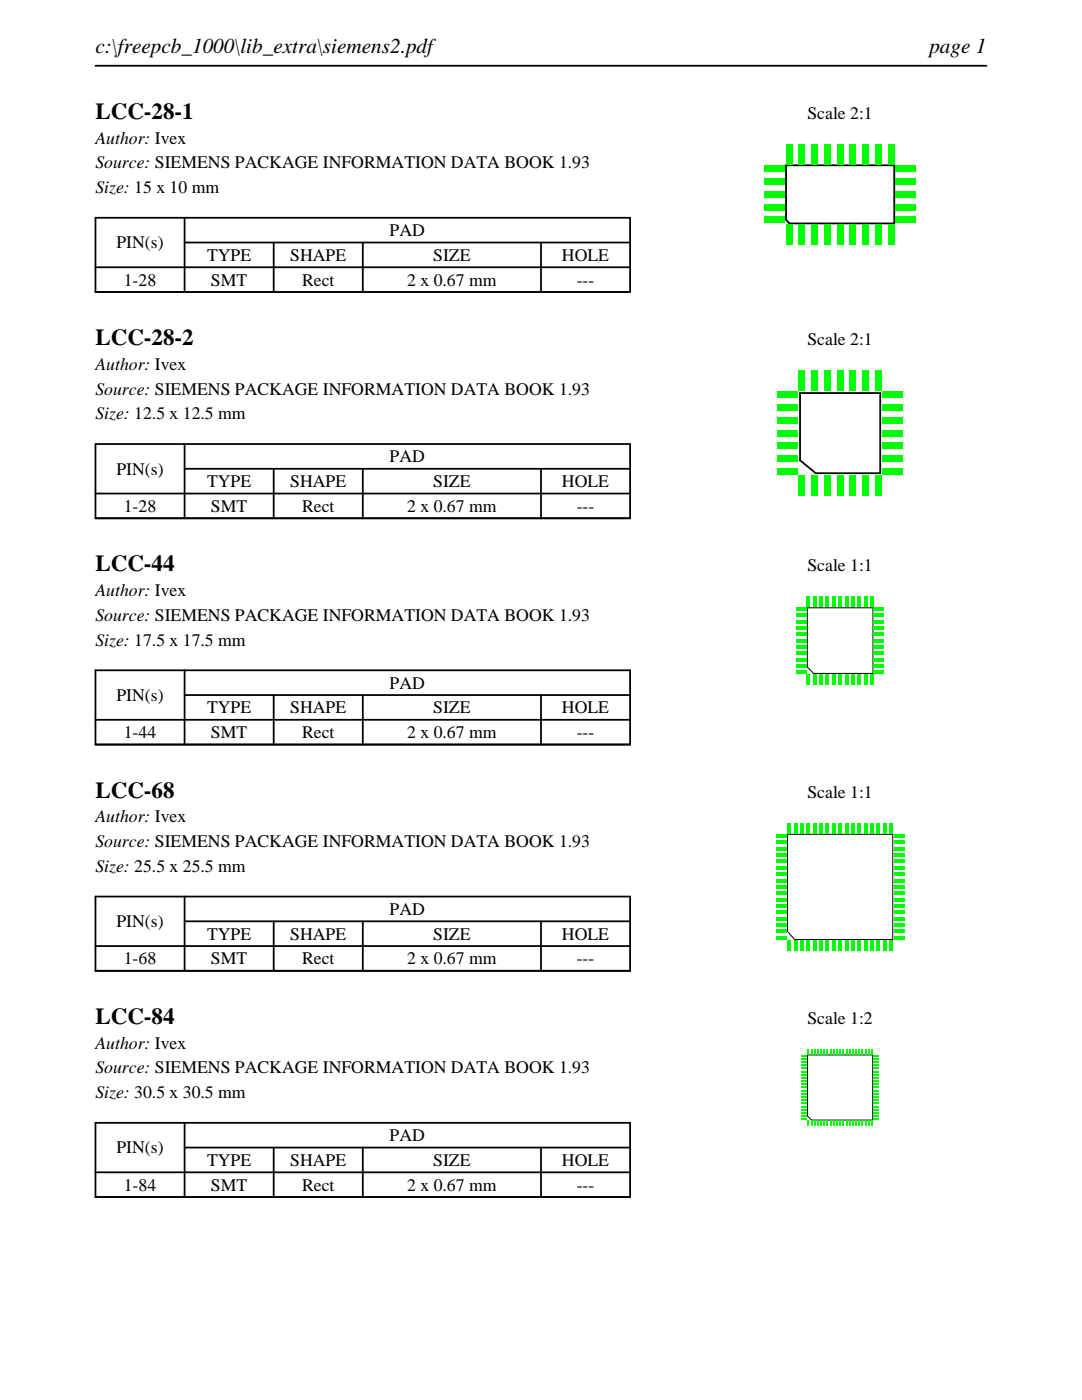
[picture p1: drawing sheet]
<svg xmlns="http://www.w3.org/2000/svg" width="216mm" height="279mm" viewBox="0 0 216 279" stroke-linecap="round" stroke-linejoin="round" font-family="sans-serif">
<path d="M19 13.1h177.8M19 43.5h106.7v14.8h-106.7zM19 53.3h106.7M36.8 48.4h88.9M36.8 43.5v14.8M54.6 48.4v9.9M72.4 48.4v9.9M107.9 48.4v9.9" fill="none" stroke="#000" stroke-width=".35"/>
<path d="M156.8 33v10.9zM156.8 33h21.6zM178.4 33v11.6zM156.8 43.9l.7 .7zM157.5 44.6h20.9z" fill="none" stroke="#000" stroke-width=".36"/>
<g fill="#0f0">
<path d="M152.6 38.1h4v1.4h-4z"/>
<path d="M152.6 40.7h4v1.3h-4z"/>
<path d="M152.6 43.2h4v1.3h-4z"/>
<path d="M156.8 44.8h1.3v4h-1.3z"/>
<path d="M159.4 44.8h1.3v4h-1.3z"/>
<path d="M161.9 44.8h1.3v4h-1.3z"/>
<path d="M164.4 44.8h1.4v4h-1.4z"/>
<path d="M167 44.8h1.3v4h-1.3z"/>
<path d="M169.5 44.8h1.3v4h-1.3z"/>
<path d="M172.1 44.8h1.3v4h-1.3z"/>
<path d="M174.6 44.8h1.3v4h-1.3z"/>
<path d="M177.1 44.8h1.4v4h-1.4z"/>
<path d="M178.6 43.2h4v1.3h-4z"/>
<path d="M178.6 40.7h4v1.3h-4z"/>
<path d="M178.6 38.1h4v1.4h-4z"/>
<path d="M178.6 35.6h4v1.3h-4z"/>
<path d="M178.6 33h4v1.4h-4z"/>
<path d="M177.1 28.8h1.4v4h-1.4z"/>
<path d="M174.6 28.8h1.3v4h-1.3z"/>
<path d="M172.1 28.8h1.3v4h-1.3z"/>
<path d="M169.5 28.8h1.3v4h-1.3z"/>
<path d="M167 28.8h1.3v4h-1.3z"/>
<path d="M164.4 28.8h1.4v4h-1.4z"/>
<path d="M161.9 28.8h1.3v4h-1.3z"/>
<path d="M159.4 28.8h1.3v4h-1.3z"/>
<path d="M156.8 28.8h1.3v4h-1.3z"/>
<path d="M152.6 33h4v1.4h-4z"/>
<path d="M152.6 35.6h4v1.3h-4z"/>
</g>
<path d="M19 88.6h106.7v14.8h-106.7zM19 98.5h106.7M36.8 93.6h88.9M36.8 88.6v14.8M54.6 93.6v9.8M72.4 93.6v9.8M107.9 93.6v9.8" fill="none" stroke="#000" stroke-width=".35"/>
<path d="M159.6 78.4h16zM159.6 78.4v13.5zM175.6 78.4v16zM159.6 91.9l3.2 2.5zM162.8 94.4h12.8z" fill="none" stroke="#000" stroke-width=".36"/>
<g fill="#0f0">
<path d="M155.1 85.8h4v1.3h-4z"/>
<path d="M155.1 88.3h4v1.4h-4z"/>
<path d="M155.1 90.9h4v1.3h-4z"/>
<path d="M155.1 93.4h4v1.3h-4z"/>
<path d="M159.4 94.9h1.3v4h-1.3z"/>
<path d="M161.9 94.9h1.3v4h-1.3z"/>
<path d="M164.4 94.9h1.4v4h-1.4z"/>
<path d="M167 94.9h1.3v4h-1.3z"/>
<path d="M169.5 94.9h1.3v4h-1.3z"/>
<path d="M172.1 94.9h1.3v4h-1.3z"/>
<path d="M174.6 94.9h1.3v4h-1.3z"/>
<path d="M176.1 93.4h4v1.3h-4z"/>
<path d="M176.1 90.9h4v1.3h-4z"/>
<path d="M176.1 88.3h4v1.4h-4z"/>
<path d="M176.1 85.8h4v1.3h-4z"/>
<path d="M176.1 83.2h4v1.4h-4z"/>
<path d="M176.1 80.7h4v1.3h-4z"/>
<path d="M176.1 78.2h4v1.3h-4z"/>
<path d="M174.6 73.9h1.3v4h-1.3z"/>
<path d="M172 73.9h1.4v4h-1.4z"/>
<path d="M169.5 73.9h1.3v4h-1.3z"/>
<path d="M166.9 73.9h1.4v4h-1.4z"/>
<path d="M164.4 73.9h1.3v4h-1.3z"/>
<path d="M161.9 73.9h1.3v4h-1.3z"/>
<path d="M159.3 73.9h1.4v4h-1.4z"/>
<path d="M155.1 78.2h4v1.3h-4z"/>
<path d="M155.1 80.7h4v1.3h-4z"/>
<path d="M155.1 83.2h4v1.4h-4z"/>
</g>
<path d="M19 133.8h106.7v14.8h-106.7zM36.8 138.7h88.9M36.8 133.8v14.8M54.6 138.7v9.9M72.4 138.7v9.9M107.9 138.7v9.9M19 143.7h106.7" fill="none" stroke="#000" stroke-width=".35"/>
<path d="M161.1 121.3h13.1zM161.1 121.3v11.8zM161.1 133.1l1.3 1.3zM162.4 134.4h11.8zM174.2 121.3v13.1z" fill="none" stroke="#000" stroke-width=".2"/>
<g fill="#0f0">
<path d="M158.9 127.5h2v.7h-2z"/>
<path d="M158.9 128.8h2v.7h-2z"/>
<path d="M158.9 130.1h2v.6h-2z"/>
<path d="M158.9 131.3h2v.7h-2z"/>
<path d="M158.9 132.6h2v.7h-2z"/>
<path d="M158.9 133.9h2v.6h-2z"/>
<path d="M161 134.6h.6v2h-.6z"/>
<path d="M162.2 134.6h.7v2h-.7z"/>
<path d="M163.5 134.6h.7v2h-.7z"/>
<path d="M164.8 134.6h.6v2h-.6z"/>
<path d="M166 134.6h.7v2h-.7z"/>
<path d="M167.3 134.6h.7v2h-.7z"/>
<path d="M168.6 134.6h.6v2h-.6z"/>
<path d="M169.8 134.6h.7v2h-.7z"/>
<path d="M171.1 134.6h.7v2h-.7z"/>
<path d="M172.4 134.6h.7v2h-.7z"/>
<path d="M173.7 134.6h.6v2h-.6z"/>
<path d="M174.4 133.9h2v.6h-2z"/>
<path d="M174.4 132.6h2v.7h-2z"/>
<path d="M174.4 131.3h2v.7h-2z"/>
<path d="M174.4 130.1h2v.6h-2z"/>
<path d="M174.4 128.8h2v.7h-2z"/>
<path d="M174.4 127.5h2v.7h-2z"/>
<path d="M174.4 126.2h2v.7h-2z"/>
<path d="M174.4 125h2v.6h-2z"/>
<path d="M174.4 123.7h2v.7h-2z"/>
<path d="M174.4 122.4h2v.7h-2z"/>
<path d="M174.4 121.2h2v.6h-2z"/>
<path d="M173.7 119.1h.6v2h-.6z"/>
<path d="M172.4 119.1h.7v2h-.7z"/>
<path d="M171.1 119.1h.7v2h-.7z"/>
<path d="M169.8 119.1h.7v2h-.7z"/>
<path d="M168.6 119.1h.6v2h-.6z"/>
<path d="M167.3 119.1h.7v2h-.7z"/>
<path d="M166 119.1h.7v2h-.7z"/>
<path d="M164.8 119.1h.6v2h-.6z"/>
<path d="M163.5 119.1h.7v2h-.7z"/>
<path d="M162.2 119.1h.7v2h-.7z"/>
<path d="M161 119.1h.6v2h-.6z"/>
<path d="M158.9 121.2h2v.6h-2z"/>
<path d="M158.9 122.4h2v.7h-2z"/>
<path d="M158.9 123.7h2v.7h-2z"/>
<path d="M158.9 125h2v.6h-2z"/>
<path d="M158.9 126.2h2v.7h-2z"/>
</g>
<path d="M19 178.9h106.7v14.8h-106.7zM36.8 178.9v14.8M19 188.8h106.7M36.8 183.9h88.9M54.6 183.9v9.8M72.4 183.9v9.8M107.9 183.9v9.8" fill="none" stroke="#000" stroke-width=".35"/>
<path d="M157.1 166.5h21zM157.1 166.5v19.4zM178.1 166.5v21zM157.1 185.9l1.5 1.6zM158.6 187.5h19.5z" fill="none" stroke="#000" stroke-width=".2"/>
<g fill="#0f0">
<path d="M154.9 176.7h2v.6h-2z"/>
<path d="M154.9 177.9h2v.7h-2z"/>
<path d="M154.9 179.2h2v.7h-2z"/>
<path d="M154.9 180.5h2v.6h-2z"/>
<path d="M154.9 181.7h2v.7h-2z"/>
<path d="M154.9 183h2v.7h-2z"/>
<path d="M154.9 184.3h2v.7h-2z"/>
<path d="M154.9 185.6h2v.6h-2z"/>
<path d="M154.9 186.8h2v.7h-2z"/>
<path d="M157.1 187.8h.7v2h-.7z"/>
<path d="M158.4 187.8h.7v2h-.7z"/>
<path d="M159.7 187.8h.7v2h-.7z"/>
<path d="M161 187.8h.6v2h-.6z"/>
<path d="M162.2 187.8h.7v2h-.7z"/>
<path d="M163.5 187.8h.7v2h-.7z"/>
<path d="M164.8 187.8h.6v2h-.6z"/>
<path d="M166 187.8h.7v2h-.7z"/>
<path d="M167.3 187.8h.7v2h-.7z"/>
<path d="M168.6 187.8h.6v2h-.6z"/>
<path d="M169.8 187.8h.7v2h-.7z"/>
<path d="M171.1 187.8h.7v2h-.7z"/>
<path d="M172.4 187.8h.7v2h-.7z"/>
<path d="M173.7 187.8h.6v2h-.6z"/>
<path d="M174.9 187.8h.7v2h-.7z"/>
<path d="M176.2 187.8h.7v2h-.7z"/>
<path d="M177.5 187.8h.6v2h-.6z"/>
<path d="M178.4 186.8h2v.7h-2z"/>
<path d="M178.4 185.6h2v.6h-2z"/>
<path d="M178.4 184.3h2v.7h-2z"/>
<path d="M178.4 183h2v.7h-2z"/>
<path d="M178.4 181.7h2v.7h-2z"/>
<path d="M178.4 180.5h2v.6h-2z"/>
<path d="M178.4 179.2h2v.7h-2z"/>
<path d="M178.4 177.9h2v.7h-2z"/>
<path d="M178.4 176.7h2v.6h-2z"/>
<path d="M178.4 175.4h2v.7h-2z"/>
<path d="M178.4 174.1h2v.7h-2z"/>
<path d="M178.4 172.9h2v.6h-2z"/>
<path d="M178.4 171.6h2v.7h-2z"/>
<path d="M178.4 170.3h2v.7h-2z"/>
<path d="M178.4 169h2v.7h-2z"/>
<path d="M178.4 167.8h2v.6h-2z"/>
<path d="M178.4 166.5h2v.7h-2z"/>
<path d="M177.5 164.3h.6v2h-.6z"/>
<path d="M176.2 164.3h.7v2h-.7z"/>
<path d="M174.9 164.3h.7v2h-.7z"/>
<path d="M173.7 164.3h.6v2h-.6z"/>
<path d="M172.4 164.3h.7v2h-.7z"/>
<path d="M171.1 164.3h.7v2h-.7z"/>
<path d="M169.8 164.3h.7v2h-.7z"/>
<path d="M168.6 164.3h.6v2h-.6z"/>
<path d="M167.3 164.3h.7v2h-.7z"/>
<path d="M166 164.3h.7v2h-.7z"/>
<path d="M164.8 164.3h.6v2h-.6z"/>
<path d="M163.5 164.3h.7v2h-.7z"/>
<path d="M162.2 164.3h.7v2h-.7z"/>
<path d="M161 164.3h.6v2h-.6z"/>
<path d="M159.7 164.3h.7v2h-.7z"/>
<path d="M158.4 164.3h.7v2h-.7z"/>
<path d="M157.1 164.3h.7v2h-.7z"/>
<path d="M154.9 166.5h2v.7h-2z"/>
<path d="M154.9 167.8h2v.6h-2z"/>
<path d="M154.9 169h2v.7h-2z"/>
<path d="M154.9 170.3h2v.7h-2z"/>
<path d="M154.9 171.6h2v.7h-2z"/>
<path d="M154.9 172.9h2v.6h-2z"/>
<path d="M154.9 174.1h2v.7h-2z"/>
<path d="M154.9 175.4h2v.7h-2z"/>
</g>
<path d="M19 224.1h106.7v14.8h-106.7zM19 234h106.7M36.8 229h88.9M36.8 224.1v14.8M54.6 229v9.9M72.4 229v9.9M107.9 229v9.9" fill="none" stroke="#000" stroke-width=".35"/>
<path d="M161.1 210.5h13zM161.1 210.5v12.2zM174.1 210.5v13zM161.1 222.7l.8 .8zM161.9 223.5h12.2z" fill="none" stroke="#000" stroke-width=".2"/>
<g fill="#0f0">
<path d="M160 216.9h1v.3h-1z"/>
<path d="M160 217.5h1v.3h-1z"/>
<path d="M160 218.1h1v.4h-1z"/>
<path d="M160 218.8h1v.3h-1z"/>
<path d="M160 219.4h1v.3h-1z"/>
<path d="M160 220h1v.4h-1z"/>
<path d="M160 220.7h1v.3h-1z"/>
<path d="M160 221.3h1v.3h-1z"/>
<path d="M160 221.9h1v.4h-1z"/>
<path d="M160 222.6h1v.3h-1z"/>
<path d="M160 223.2h1v.4h-1z"/>
<path d="M161.1 223.7h.4v1h-.4z"/>
<path d="M161.8 223.7h.3v1h-.3z"/>
<path d="M162.4 223.7h.3v1h-.3z"/>
<path d="M163 223.7h.4v1h-.4z"/>
<path d="M163.7 223.7h.3v1h-.3z"/>
<path d="M164.3 223.7h.3v1h-.3z"/>
<path d="M164.9 223.7h.4v1h-.4z"/>
<path d="M165.6 223.7h.3v1h-.3z"/>
<path d="M166.2 223.7h.3v1h-.3z"/>
<path d="M166.8 223.7h.4v1h-.4z"/>
<path d="M167.5 223.7h.3v1h-.3z"/>
<path d="M168.1 223.7h.3v1h-.3z"/>
<path d="M168.7 223.7h.4v1h-.4z"/>
<path d="M169.4 223.7h.3v1h-.3z"/>
<path d="M170 223.7h.3v1h-.3z"/>
<path d="M170.6 223.7h.4v1h-.4z"/>
<path d="M171.3 223.7h.3v1h-.3z"/>
<path d="M171.9 223.7h.4v1h-.4z"/>
<path d="M172.6 223.7h.3v1h-.3z"/>
<path d="M173.2 223.7h.3v1h-.3z"/>
<path d="M173.8 223.7h.4v1h-.4z"/>
<path d="M174.3 223.2h1v.4h-1z"/>
<path d="M174.3 222.6h1v.3h-1z"/>
<path d="M174.3 221.9h1v.4h-1z"/>
<path d="M174.3 221.3h1v.3h-1z"/>
<path d="M174.3 220.7h1v.3h-1z"/>
<path d="M174.3 220h1v.4h-1z"/>
<path d="M174.3 219.4h1v.3h-1z"/>
<path d="M174.3 218.8h1v.3h-1z"/>
<path d="M174.3 218.1h1v.4h-1z"/>
<path d="M174.3 217.5h1v.3h-1z"/>
<path d="M174.3 216.9h1v.3h-1z"/>
<path d="M174.3 216.2h1v.4h-1z"/>
<path d="M174.3 215.6h1v.3h-1z"/>
<path d="M174.3 215h1v.3h-1z"/>
<path d="M174.3 214.3h1v.4h-1z"/>
<path d="M174.3 213.7h1v.3h-1z"/>
<path d="M174.3 213.1h1v.3h-1z"/>
<path d="M174.3 212.4h1v.4h-1z"/>
<path d="M174.3 211.8h1v.3h-1z"/>
<path d="M174.3 211.2h1v.3h-1z"/>
<path d="M174.3 210.5h1v.4h-1z"/>
<path d="M173.8 209.4h.4v1h-.4z"/>
<path d="M173.2 209.4h.3v1h-.3z"/>
<path d="M172.6 209.4h.3v1h-.3z"/>
<path d="M171.9 209.4h.4v1h-.4z"/>
<path d="M171.3 209.4h.3v1h-.3z"/>
<path d="M170.6 209.4h.4v1h-.4z"/>
<path d="M170 209.4h.3v1h-.3z"/>
<path d="M169.4 209.4h.3v1h-.3z"/>
<path d="M168.7 209.4h.4v1h-.4z"/>
<path d="M168.1 209.4h.3v1h-.3z"/>
<path d="M167.5 209.4h.3v1h-.3z"/>
<path d="M166.8 209.4h.4v1h-.4z"/>
<path d="M166.2 209.4h.3v1h-.3z"/>
<path d="M165.6 209.4h.3v1h-.3z"/>
<path d="M164.9 209.4h.4v1h-.4z"/>
<path d="M164.3 209.4h.3v1h-.3z"/>
<path d="M163.7 209.4h.3v1h-.3z"/>
<path d="M163 209.4h.4v1h-.4z"/>
<path d="M162.4 209.4h.3v1h-.3z"/>
<path d="M161.8 209.4h.3v1h-.3z"/>
<path d="M161.1 209.4h.4v1h-.4z"/>
<path d="M160 210.5h1v.4h-1z"/>
<path d="M160 211.2h1v.3h-1z"/>
<path d="M160 211.8h1v.3h-1z"/>
<path d="M160 212.4h1v.4h-1z"/>
<path d="M160 213.1h1v.3h-1z"/>
<path d="M160 213.7h1v.3h-1z"/>
<path d="M160 214.3h1v.4h-1z"/>
<path d="M160 215h1v.3h-1z"/>
<path d="M160 215.6h1v.3h-1z"/>
<path d="M160 216.2h1v.4h-1z"/>
</g>
<g font-size="4.6">
<text x="19" y="23.7">LCC-28-1</text>
<text x="19" y="68.9">LCC-28-2</text>
<text x="19" y="114">LCC-44</text>
<text x="19" y="159.2">LCC-68</text>
<text x="19" y="204.3">LCC-84</text>
</g>
<g font-size="4.2">
<text x="19" y="10.6">c:\freepcb_1000\lib_extra\siemens2.pdf</text>
<text x="185.4" y="10.6">page 1</text>
</g>
<g font-size="3.5">
<text x="161.1" y="23.7">Scale 2:1</text>
<text x="19" y="28.6">Author: Ivex</text>
<text x="19" y="33.6">Source: SIEMENS PACKAGE INFORMATION DATA BOOK 1.93</text>
<text x="19" y="38.5">Size: 15 x 10 mm</text>
<text x="77.8" y="47.1">PAD</text>
<text x="23.2" y="49.6">PIN(s)</text>
<text x="41.3" y="52.1">TYPE</text>
<text x="57.9" y="52.1">SHAPE</text>
<text x="86.4" y="52.1">SIZE</text>
<text x="112.1" y="52.1">HOLE</text>
<text x="24.7" y="57">1-28</text>
<text x="42.1" y="57">SMT</text>
<text x="60.3" y="57">Rect</text>
<text x="81.3" y="57">2 x 0.67 mm</text>
<text x="115.1" y="57">---</text>
<text x="161.1" y="68.9">Scale 2:1</text>
<text x="19" y="73.8">Author: Ivex</text>
<text x="19" y="78.7">Source: SIEMENS PACKAGE INFORMATION DATA BOOK 1.93</text>
<text x="19" y="83.7">Size: 12.5 x 12.5 mm</text>
<text x="23.2" y="94.7">PIN(s)</text>
<text x="77.8" y="92.3">PAD</text>
<text x="41.3" y="97.2">TYPE</text>
<text x="57.9" y="97.2">SHAPE</text>
<text x="86.4" y="97.2">SIZE</text>
<text x="112.1" y="97.2">HOLE</text>
<text x="24.7" y="102.2">1-28</text>
<text x="42.1" y="102.2">SMT</text>
<text x="60.3" y="102.2">Rect</text>
<text x="81.3" y="102.2">2 x 0.67 mm</text>
<text x="115.1" y="102.2">---</text>
<text x="19" y="119">Author: Ivex</text>
<text x="161.1" y="114">Scale 1:1</text>
<text x="19" y="123.9">Source: SIEMENS PACKAGE INFORMATION DATA BOOK 1.93</text>
<text x="19" y="128.8">Size: 17.5 x 17.5 mm</text>
<text x="77.8" y="137.4">PAD</text>
<text x="23.2" y="139.9">PIN(s)</text>
<text x="41.3" y="142.4">TYPE</text>
<text x="57.9" y="142.4">SHAPE</text>
<text x="86.4" y="142.4">SIZE</text>
<text x="112.1" y="142.4">HOLE</text>
<text x="24.7" y="147.3">1-44</text>
<text x="42.1" y="147.3">SMT</text>
<text x="60.3" y="147.3">Rect</text>
<text x="81.3" y="147.3">2 x 0.67 mm</text>
<text x="115.1" y="147.3">---</text>
<text x="161.1" y="159.2">Scale 1:1</text>
<text x="19" y="164.1">Author: Ivex</text>
<text x="19" y="169.1">Source: SIEMENS PACKAGE INFORMATION DATA BOOK 1.93</text>
<text x="19" y="174">Size: 25.5 x 25.5 mm</text>
<text x="23.2" y="185">PIN(s)</text>
<text x="77.8" y="182.6">PAD</text>
<text x="41.3" y="187.5">TYPE</text>
<text x="57.9" y="187.5">SHAPE</text>
<text x="86.4" y="187.5">SIZE</text>
<text x="112.1" y="187.5">HOLE</text>
<text x="24.7" y="192.5">1-68</text>
<text x="42.1" y="192.5">SMT</text>
<text x="60.3" y="192.5">Rect</text>
<text x="81.3" y="192.5">2 x 0.67 mm</text>
<text x="115.1" y="192.5">---</text>
<text x="19" y="209.3">Author: Ivex</text>
<text x="161.1" y="204.3">Scale 1:2</text>
<text x="19" y="214.2">Source: SIEMENS PACKAGE INFORMATION DATA BOOK 1.93</text>
<text x="19" y="219.1">Size: 30.5 x 30.5 mm</text>
<text x="77.8" y="227.8">PAD</text>
<text x="23.2" y="230.2">PIN(s)</text>
<text x="41.3" y="232.7">TYPE</text>
<text x="57.9" y="232.7">SHAPE</text>
<text x="86.4" y="232.7">SIZE</text>
<text x="112.1" y="232.7">HOLE</text>
<text x="24.7" y="237.6">1-84</text>
<text x="42.1" y="237.6">SMT</text>
<text x="60.3" y="237.6">Rect</text>
<text x="81.3" y="237.6">2 x 0.67 mm</text>
<text x="115.1" y="237.6">---</text>
</g>
</svg>
